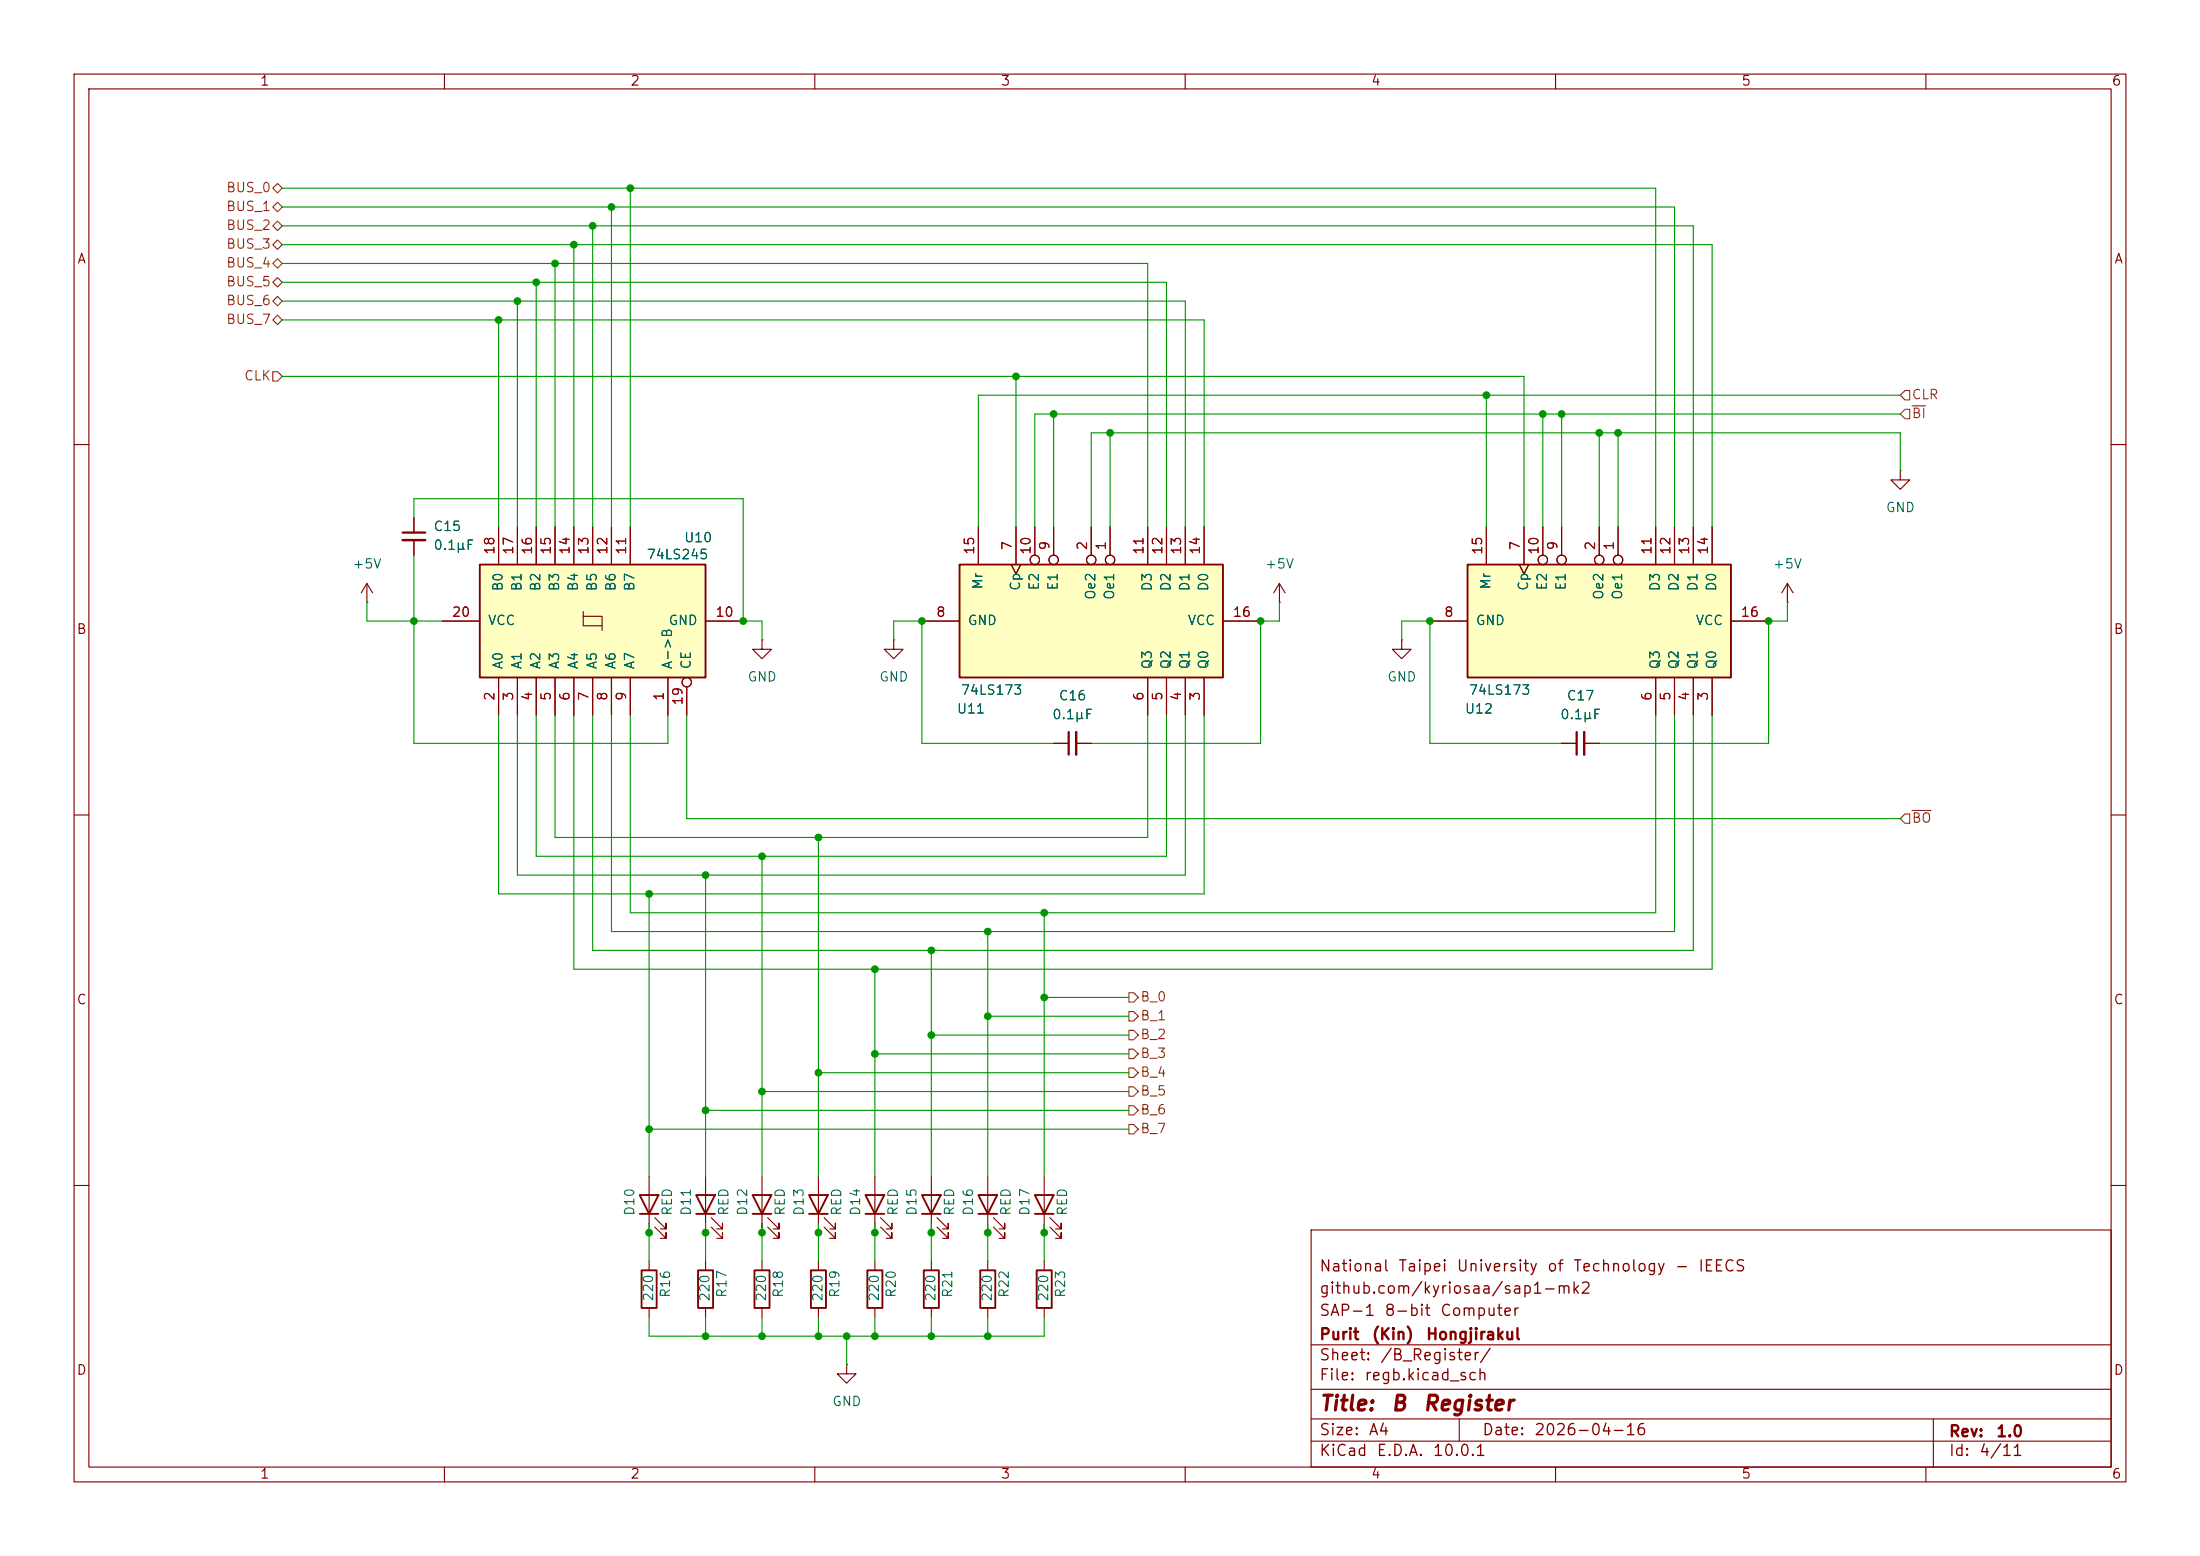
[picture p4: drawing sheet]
<svg xmlns="http://www.w3.org/2000/svg" width="297mm" height="210mm" viewBox="0 0 297 210" stroke-linecap="round" stroke-linejoin="round" font-family="sans-serif">
<g fill="none" stroke="#840000" stroke-width=".15">
<path d="M10 10h277v190h-277zM12 12h273v186h-273zM60 10v2M110 10v2M160 10v2M210 10v2M260 10v2M10 60h2M285 60h2M10 110h2M285 110h2M10 160h2"/>
<path d="M177 166h108v32h-108zM285 160h2M60 198v2M110 198v2M160 198v2M177 194.5h108M177 191.5h108M177 187.5h108M177 181.5h108M197 191.5v3M210 198v2M260 198v2"/>
<path d="M261 191.5v6.5"/>
</g>
<path d="M198.1 76.2h35.6v15.2h-35.6z" fill="#ffffc2"/>
<path d="M198.1 76.2h35.6v15.2h-35.6zM140 171.5h2v5h-2z" fill="none" stroke="#840000" stroke-width=".25"/>
<g fill="none" stroke="#840000" stroke-width=".15">
<path d="M172.7 78.7l-.7 1.3M172.7 78.7l.8 1.3M172.7 78.7v2.6M200.7 71.1v5.1M205.1 76.2l.6 1.3 .7-1.3M205.7 71.1v5.1M208.3 71.1v3.8M210.8 71.1v3.8M215.9 71.1v3.8M218.4 71.1v3.8M223.5 71.1v5.1M226.1 71.1v5.1"/>
<path d="M228.6 71.1v5.1M231.1 71.1v5.1M172.7 81.3h.1M193 83.8h5.1M223.5 91.4v5.1M226.1 91.4v5.1M228.6 91.4v5.1M231.1 91.4v5.1M233.7 83.8h5.1M210.8 100.3h2.1M213.9 100.3h2M141 170.2v1.3"/>
<path d="M141 176.5v1.3"/>
<circle cx="208.3" cy="75.6" r=".63"/>
<circle cx="210.8" cy="75.6" r=".63"/>
<circle cx="215.9" cy="75.6" r=".63"/>
<circle cx="218.4" cy="75.6" r=".63"/>
</g>
<path d="M212.9 98.8v3.1" fill="none" stroke="#840000" stroke-width=".3"/>
<path d="M213.9 98.8v3.1" fill="none" stroke="#840000" stroke-width=".33"/>
<path d="M64.8 76.2h30.4v15.2h-30.4z" fill="#ffffc2"/>
<g fill="none" stroke="#840000" stroke-width=".15">
<path d="M67.3 71.1v5.1M69.8 71.1v5.1M72.4 71.1v5.1M74.9 71.1v5.1M77.5 71.1v5.1M80 71.1v5.1M82.5 71.1v5.1M85.1 71.1v5.1M59.7 83.8h5.1M67.3 91.4v5.1M69.8 91.4v5.1M72.4 91.4v5.1"/>
<path d="M74.9 91.4v5.1M77.5 91.4v5.1M78.7 82.6v.6h2.6v1.9M78.7 83.2v1.3h2.6M80 91.4v5.1M82.5 91.4v5.1M85.1 91.4v5.1M90.2 91.4v5.1M92.7 92.7v3.8M95.2 83.8h5.1M120.6 86.4v1.2h1.3l-1.3 1.3-1.2-1.3h1.2M120.6 86.4h.1"/>
<path d="M142.2 100.3h2.1M145.3 100.3h2"/>
<circle cx="92.7" cy="92.1" r=".63"/>
</g>
<path d="M64.8 76.2h30.4v15.2h-30.4z" fill="none" stroke="#840000" stroke-width=".25"/>
<path d="M144.3 98.8v3.1" fill="none" stroke="#840000" stroke-width=".3"/>
<path d="M145.3 98.8v3.1" fill="none" stroke="#840000" stroke-width=".33"/>
<path d="M129.5 76.2h35.6v15.2h-35.6z" fill="#ffffc2"/>
<g fill="none" stroke="#840000" stroke-width=".25">
<path d="M129.5 76.2h35.6v15.2h-35.6zM86.4 161.3h2.5l-1.3 2.5zM86.4 163.8h2.5M86.6 171.5h2v5h-2zM94 161.3h2.5l-1.3 2.5zM94 163.8h2.5M94.2 171.5h2.1v5h-2.1zM101.6 161.3h2.5l-1.2 2.5zM101.6 163.8h2.5M101.9 171.5h2v5h-2zM109.2 161.3h2.6l-1.3 2.5zM109.2 163.8h2.6"/>
<path d="M109.5 171.5h2v5h-2zM116.8 161.3h2.6l-1.3 2.5zM116.8 163.8h2.6M117.1 171.5h2v5h-2zM124.5 161.3h2.5l-1.3 2.5zM124.5 163.8h2.5M124.7 171.5h2v5h-2zM132.1 161.3h2.5l-1.3 2.5zM132.1 163.8h2.5M132.3 171.5h2.1v5h-2.1zM139.7 161.3h2.5l-1.2 2.5zM139.7 163.8h2.5"/>
</g>
<g fill="none" stroke="#840000" stroke-width=".15">
<path d="M49.5 78.7l-.7 1.3M49.5 78.7l.8 1.3M49.5 78.7v2.6M55.9 69.9v2M55.9 72.9v2M67.3 71.1v5.1M69.8 71.1v5.1M72.4 71.1v5.1M74.9 71.1v5.1M77.5 71.1v5.1M80 71.1v5.1M82.5 71.1v5.1"/>
<path d="M85.1 71.1v5.1M132.1 71.1v5.1M136.5 76.2l.7 1.3 .6-1.3M137.2 71.1v5.1M139.7 71.1v3.8M142.2 71.1v3.8M147.3 71.1v3.8M149.9 71.1v3.8M154.9 71.1v5.1M157.5 71.1v5.1M160 71.1v5.1M162.6 71.1v5.1"/>
<path d="M200.7 71.1v5.1M205.1 76.2l.6 1.3 .7-1.3M205.7 71.1v5.1M208.3 71.1v3.8M210.8 71.1v3.8M215.9 71.1v3.8M218.4 71.1v3.8M223.5 71.1v5.1M226.1 71.1v5.1M228.6 71.1v5.1M231.1 71.1v5.1M241.3 78.7l-.8 1.3"/>
<path d="M241.3 78.7l.8 1.3M241.3 78.7v2.6M256.5 63.5v1.3h1.3l-1.3 1.2-1.2-1.2h1.2M256.5 63.5h.1M49.5 81.3h.1M59.7 83.8h5.1M67.3 91.4v5.1M69.8 91.4v5.1M72.4 91.4v5.1M74.9 91.4v5.1M77.5 91.4v5.1M80 91.4v5.1"/>
<path d="M82.5 91.4v5.1M85.1 91.4v5.1M90.2 91.4v5.1M92.7 92.7v3.8M95.2 83.8h5.1M102.9 86.4v1.2h1.2l-1.2 1.3-1.3-1.3h1.3M102.9 86.4h.1M124.5 83.8h5M154.9 91.4v5.1M157.5 91.4v5.1M160 91.4v5.1M162.6 91.4v5.1"/>
<path d="M165.1 83.8h5.1M189.2 86.4v1.2h1.3l-1.3 1.3-1.2-1.3h1.2M189.2 86.4h.1M193 83.8h5.1M223.5 91.4v5.1M226.1 91.4v5.1M228.6 91.4v5.1M231.1 91.4v5.1M233.7 83.8h5.1M241.3 81.3h.1M142.2 100.3h2.1M145.3 100.3h2"/>
<path d="M210.8 100.3h2.1M213.9 100.3h2M87.6 158.8v7.6M95.2 158.8v7.6M102.9 158.8v7.6M110.5 158.8v7.6M118.1 158.8v7.6M125.7 158.8v7.6M133.3 158.8v7.6M141 158.8v7.6M87.6 170.2v1.3M87.6 176.5v1.3"/>
<path d="M88.4 165.6l1.5 1.5v-.7v.7h-.7M88.4 164.3l1.5 1.6v-.8v.8h-.7M95.2 170.2v1.3M95.2 176.5v1.3M96 165.6l1.5 1.5v-.7v.7h-.7M96 164.3l1.5 1.6v-.8v.8h-.7M102.9 170.2v1.3M102.9 176.5v1.3M103.6 165.6l1.6 1.5v-.7v.7h-.8M103.6 164.3l1.6 1.6v-.8v.8h-.8M110.5 170.2v1.3M110.5 176.5v1.3"/>
<path d="M111.3 165.6l1.5 1.5v-.7v.7h-.8M111.3 164.3l1.5 1.6v-.8v.8h-.8M118.1 170.2v1.3M118.1 176.5v1.3M118.9 165.6l1.5 1.5v-.7v.7h-.8M118.9 164.3l1.5 1.6v-.8v.8h-.8M125.7 170.2v1.3M125.7 176.5v1.3M126.5 165.6l1.5 1.5v-.7v.7h-.7M126.5 164.3l1.5 1.6v-.8v.8h-.7M133.3 170.2v1.3M133.3 176.5v1.3"/>
<path d="M134.1 165.6l1.5 1.5v-.7v.7h-.7M134.1 164.3l1.5 1.6v-.8v.8h-.7M141.7 165.6l1.6 1.5v-.7v.7h-.8M141.7 164.3l1.6 1.6v-.8v.8h-.8M114.3 184.2v1.2h1.3l-1.3 1.3-1.3-1.3h1.3M114.3 184.2h.1"/>
<circle cx="139.7" cy="75.6" r=".63"/>
<circle cx="142.2" cy="75.6" r=".63"/>
<circle cx="147.3" cy="75.6" r=".63"/>
<circle cx="149.9" cy="75.6" r=".63"/>
<circle cx="208.3" cy="75.6" r=".63"/>
<circle cx="210.8" cy="75.6" r=".63"/>
<circle cx="215.9" cy="75.6" r=".63"/>
<circle cx="218.4" cy="75.6" r=".63"/>
<circle cx="92.7" cy="92.1" r=".63"/>
</g>
<path d="M54.4 71.9h3" fill="none" stroke="#840000" stroke-width=".3"/>
<path d="M54.4 72.9h3" fill="none" stroke="#840000" stroke-width=".33"/>
<g fill="none" stroke="#725600" stroke-width=".15">
<path d="M36.8 38.1l.7-.6 .6 .6-.6 .6zM36.8 33l.7-.6 .6 .6-.6 .7zM36.8 30.5l.7-.7 .6 .7-.6 .6zM36.8 35.6l.7-.7 .6 .7-.6 .6zM36.8 27.9l.7-.6 .6 .6-.6 .7zM36.8 25.4l.7-.6 .6 .6-.6 .6zM36.8 50.2h.7l.6 .6-.6 .6h-.7zM36.8 40.6l.7-.6 .6 .6-.6 .7zM37.5 42.5l.6 .7-.6 .6-.7-.6zM257.2 55.2h.6v1.3h-.6l-.7-.6zM257.2 52.7h.6v1.3h-.6l-.7-.7zM258.1 54.8h1.9"/>
<path d="M257.2 109.9h.6v1.2h-.6l-.7-.6zM258.1 109.4h2.6M152.4 136.5h.6l.7 .7-.7 .6h-.6zM152.4 139.1h.6l.7 .6-.7 .6h-.6zM152.4 134h.6l.7 .6-.7 .7h-.6zM152.4 146.7h.6l.7 .6-.7 .7h-.6zM152.4 149.2h.6l.7 .7-.7 .6h-.6zM152.4 144.1h.6l.7 .7-.7 .6h-.6zM152.4 141.6h.6l.7 .6-.7 .7h-.6zM152.4 151.8h.6l.7 .6-.7 .6h-.6z"/>
</g>
<g fill="none" stroke="#009600" stroke-width=".15">
<path d="M38.1 25.4h185.4v45.7M38.1 27.9h188v43.2M38.1 30.5h190.5v40.6M38.1 35.6h116.8v35.5M38.1 38.1h119.4v33M38.1 33h193v38.1M72.4 38.1v33M74.9 35.6v35.5M77.5 33v38.1M80 30.5v40.6M82.5 27.9v43.2M85.1 25.4v45.7"/>
<path d="M38.1 43.2h124.5v27.9M38.1 40.6h121.9v30.5M38.1 50.8h167.6v20.3M67.3 43.2v27.9M69.8 40.6v30.5M137.2 50.8v20.3M142.2 55.9v15.2M149.9 58.4v12.7M200.7 53.3v17.8M208.3 55.9v15.2M210.8 55.9v15.2M215.9 58.4v12.7"/>
<path d="M218.4 58.4v12.7M256.5 55.9h-116.8v15.2M256.5 53.3h-124.4v17.8M55.9 74.9v25.4h34.3v-3.8M55.9 69.9v-2.6h44.4v16.5h2.6v2.6M256.5 63.5v-5.1h-109.2v12.7M49.5 81.3v2.5h10.2M67.3 96.5v24.2h95.3v-24.2M69.8 96.5v21.6h90.2v-21.6M72.4 96.5v19.1h85.1v-19.1M74.9 96.5v16.5h80v-16.5M77.5 96.5v34.3h153.6v-34.3"/>
<path d="M80 96.5v31.8h148.6v-31.8M82.5 96.5v29.2h143.6v-29.2M85.1 96.5v26.7h138.4v-26.7M92.7 96.5v14h163.8M120.6 86.4v-2.6h3.9v16.5h17.7M172.7 81.3v2.5h-2.5v16.5h-22.9M189.2 86.4v-2.6h3.8v16.5h17.8M241.3 81.3v2.5h-2.5v16.5h-22.9M95.2 118.1v40.7M102.9 115.6v43.2M110.5 113v45.8M87.6 120.7v38.1"/>
<path d="M118.1 130.8v28M125.7 128.3v30.5M125.7 139.7h26.7M133.3 125.7v33.1M133.3 137.2h19.1M141 123.2v35.6M141 134.6h11.4M87.6 152.4h64.8M95.2 149.9h57.2M102.9 147.3h49.5M110.5 144.8h41.9M118.1 142.2h34.3"/>
<path d="M87.6 177.8v2.5h53.4v-2.5M87.6 165.1v5.1M95.2 165.1v5.1M95.2 177.8v2.5M102.9 165.1v5.1M102.9 177.8v2.5M110.5 165.1v5.1M110.5 177.8v2.5M118.1 165.1v5.1M118.1 177.8v2.5M125.7 165.1v5.1M125.7 177.8v2.5"/>
<path d="M133.3 165.1v5.1M133.3 177.8v2.5M141 165.1v5.1M114.3 180.3v3.9"/>
</g>
<g fill="#009600" stroke="#009600" stroke-width=".14">
<circle cx="85.1" cy="25.4" r=".46"/>
<circle cx="82.5" cy="27.9" r=".46"/>
<circle cx="137.2" cy="50.8" r=".46"/>
<circle cx="69.8" cy="40.6" r=".46"/>
<circle cx="72.4" cy="38.1" r=".46"/>
<circle cx="100.3" cy="83.8" r=".46"/>
<circle cx="124.5" cy="83.8" r=".46"/>
<circle cx="102.9" cy="115.6" r=".46"/>
<circle cx="110.5" cy="113" r=".46"/>
<circle cx="142.2" cy="55.9" r=".46"/>
<circle cx="149.9" cy="58.4" r=".46"/>
<circle cx="95.2" cy="118.1" r=".46"/>
<circle cx="55.9" cy="83.8" r=".46"/>
<circle cx="87.6" cy="120.7" r=".46"/>
<circle cx="208.3" cy="55.9" r=".46"/>
<circle cx="210.8" cy="55.9" r=".46"/>
<circle cx="200.7" cy="53.3" r=".46"/>
<circle cx="215.9" cy="58.4" r=".46"/>
<circle cx="218.4" cy="58.4" r=".46"/>
<circle cx="238.8" cy="83.8" r=".46"/>
<circle cx="77.5" cy="33" r=".46"/>
<circle cx="74.9" cy="35.6" r=".46"/>
<circle cx="80" cy="30.5" r=".46"/>
<circle cx="67.3" cy="43.2" r=".46"/>
<circle cx="102.9" cy="147.3" r=".46"/>
<circle cx="87.6" cy="152.4" r=".46"/>
<circle cx="95.2" cy="149.9" r=".46"/>
<circle cx="118.1" cy="180.3" r=".46"/>
<circle cx="87.6" cy="166.4" r=".46"/>
<circle cx="110.5" cy="166.4" r=".46"/>
<circle cx="95.2" cy="166.4" r=".46"/>
<circle cx="118.1" cy="166.4" r=".46"/>
<circle cx="125.7" cy="139.7" r=".46"/>
<circle cx="125.7" cy="128.3" r=".46"/>
<circle cx="118.1" cy="142.2" r=".46"/>
<circle cx="118.1" cy="130.8" r=".46"/>
<circle cx="95.2" cy="180.3" r=".46"/>
<circle cx="133.3" cy="137.2" r=".46"/>
<circle cx="141" cy="123.2" r=".46"/>
<circle cx="133.3" cy="125.7" r=".46"/>
<circle cx="193" cy="83.8" r=".46"/>
<circle cx="170.2" cy="83.8" r=".46"/>
<circle cx="141" cy="134.6" r=".46"/>
<circle cx="110.5" cy="144.8" r=".46"/>
<circle cx="114.3" cy="180.3" r=".46"/>
<circle cx="102.9" cy="180.3" r=".46"/>
<circle cx="110.5" cy="180.3" r=".46"/>
<circle cx="102.9" cy="166.4" r=".46"/>
<circle cx="133.3" cy="180.3" r=".46"/>
<circle cx="141" cy="166.4" r=".46"/>
<circle cx="133.3" cy="166.4" r=".46"/>
<circle cx="125.7" cy="180.3" r=".46"/>
<circle cx="125.7" cy="166.4" r=".46"/>
</g>
<g font-size="2" fill="#840000">
<text x="178" y="190.9">Title:</text>
<text x="187.7" y="190.9">B</text>
<text x="192" y="190.9">Register</text>
</g>
<g font-size="1.5" fill="#840000">
<text x="178" y="172">National</text>
<text x="188.7" y="172">Taipei</text>
<text x="196.5" y="172">University</text>
<text x="208.8" y="172">of</text>
<text x="212.3" y="172">Technology</text>
<text x="226" y="172">-</text>
<text x="229.2" y="172">IEECS</text>
<text x="178" y="178">SAP-1</text>
<text x="178" y="175">github.com/kyriosaa/sap1-mk2</text>
<text x="186.8" y="178">8-bit</text>
<text x="194.3" y="178">Computer</text>
<text x="178" y="184">Sheet:</text>
<text x="178" y="181.2">Purit</text>
<text x="185.1" y="181.2">(Kin)</text>
<text x="186.2" y="184">/B_Register/</text>
<text x="192.4" y="181.2">Hongjirakul</text>
<text x="178" y="186.7">File:</text>
<text x="184.1" y="186.7">regb.kicad_sch</text>
<text x="178" y="196.9">KiCad</text>
<text x="178" y="194.1">Size:</text>
<text x="184.7" y="194.1">A4</text>
<text x="185.7" y="196.9">E.D.A.</text>
<text x="193.3" y="196.9">10.0.1</text>
<text x="200" y="194.1">Date:</text>
<text x="207" y="194.1">2026-04-16</text>
<text x="263" y="194.3">Rev:</text>
<text x="263" y="196.9">Id:</text>
<text x="267.1" y="196.9">4/11</text>
<text x="269.4" y="194.3">1.0</text>
</g>
<g font-size="1.3" fill="#840000">
<text x="35" y="11.9">1</text>
<text x="85" y="11.9">2</text>
<text x="135" y="11.9">3</text>
<text x="185" y="11.9">4</text>
<text x="235" y="11.9">5</text>
<text x="285" y="11.9">6</text>
<text x="10.3" y="35.9">A</text>
<text x="285.3" y="35.9">A</text>
<text x="10.3" y="85.9">B</text>
<text x="285.3" y="85.9">B</text>
<text x="10.3" y="135.9">C</text>
<text x="285.3" y="135.9">C</text>
<text x="10.3" y="185.9">D</text>
<text x="285.3" y="185.9">D</text>
<text x="35" y="199.9">1</text>
<text x="85" y="199.9">2</text>
<text x="135" y="199.9">3</text>
<text x="185" y="199.9">4</text>
<text x="235" y="199.9">5</text>
<text x="285" y="199.9">6</text>
</g>
<g font-size="1.3" fill="#725600">
<text x="30.4" y="28.8">BUS_1</text>
<text x="30.4" y="26.3">BUS_0</text>
<text x="30.4" y="33.9">BUS_3</text>
<text x="30.4" y="31.3">BUS_2</text>
<text x="30.4" y="41.5">BUS_6</text>
<text x="30.4" y="39">BUS_5</text>
<text x="30.4" y="36.4">BUS_4</text>
<text x="30.4" y="44">BUS_7</text>
<text x="32.9" y="51.7">CLK</text>
<text x="258" y="56.7">BI</text>
<text x="258" y="54.2">CLR</text>
<text x="258" y="111.4">BO</text>
<text x="153.9" y="135.5">B_0</text>
<text x="153.9" y="143.1">B_3</text>
<text x="153.9" y="138">B_1</text>
<text x="153.9" y="140.6">B_2</text>
<text x="153.9" y="148.2">B_5</text>
<text x="153.9" y="145.6">B_4</text>
<text x="153.9" y="150.7">B_6</text>
<text x="153.9" y="153.3">B_7</text>
</g>
<g font-size="1.3" fill="#006464">
<text x="58.4" y="72">C15</text>
<text x="254.5" y="69.4">GND</text>
<text x="47.5" y="77.1">+5V</text>
<text x="58.4" y="74.5">0.1μF</text>
<text x="87.2" y="75.8">74LS245</text>
<text x="92.3" y="73.5">U10</text>
<text x="170.7" y="77.1">+5V</text>
<text x="239.3" y="77.1">+5V</text>
<text x="68.2" y="79.9" transform="rotate(-90 68.2 79.9)">B0</text>
<text x="70.7" y="79.9" transform="rotate(-90 70.7 79.9)">B1</text>
<text x="73.3" y="79.9" transform="rotate(-90 73.3 79.9)">B2</text>
<text x="75.8" y="79.9" transform="rotate(-90 75.8 79.9)">B3</text>
<text x="78.3" y="79.9" transform="rotate(-90 78.3 79.9)">B4</text>
<text x="80.9" y="79.9" transform="rotate(-90 80.9 79.9)">B5</text>
<text x="83.4" y="79.9" transform="rotate(-90 83.4 79.9)">B6</text>
<text x="86" y="79.9" transform="rotate(-90 86 79.9)">B7</text>
<text x="132.9" y="79.7" transform="rotate(-90 132.9 79.7)">Mr</text>
<text x="138" y="79.8" transform="rotate(-90 138 79.8)">Cp</text>
<text x="140.6" y="79.8" transform="rotate(-90 140.6 79.8)">E2</text>
<text x="143.1" y="79.8" transform="rotate(-90 143.1 79.8)">E1</text>
<text x="148.2" y="81" transform="rotate(-90 148.2 81)">Oe2</text>
<text x="150.7" y="81" transform="rotate(-90 150.7 81)">Oe1</text>
<text x="155.8" y="79.9" transform="rotate(-90 155.8 79.9)">D3</text>
<text x="158.3" y="79.9" transform="rotate(-90 158.3 79.9)">D2</text>
<text x="160.9" y="79.9" transform="rotate(-90 160.9 79.9)">D1</text>
<text x="163.4" y="79.9" transform="rotate(-90 163.4 79.9)">D0</text>
<text x="201.5" y="79.7" transform="rotate(-90 201.5 79.7)">Mr</text>
<text x="206.6" y="79.8" transform="rotate(-90 206.6 79.8)">Cp</text>
<text x="209.1" y="79.8" transform="rotate(-90 209.1 79.8)">E2</text>
<text x="211.7" y="79.8" transform="rotate(-90 211.7 79.8)">E1</text>
<text x="216.8" y="81" transform="rotate(-90 216.8 81)">Oe2</text>
<text x="219.3" y="81" transform="rotate(-90 219.3 81)">Oe1</text>
<text x="224.4" y="79.9" transform="rotate(-90 224.4 79.9)">D3</text>
<text x="226.9" y="79.9" transform="rotate(-90 226.9 79.9)">D2</text>
<text x="229.5" y="79.9" transform="rotate(-90 229.5 79.9)">D1</text>
<text x="232" y="79.9" transform="rotate(-90 232 79.9)">D0</text>
<text x="65.8" y="84.7">VCC</text>
<text x="90.2" y="84.7">GND</text>
<text x="130.6" y="84.7">GND</text>
<text x="160.3" y="84.7">VCC</text>
<text x="199.1" y="84.7">GND</text>
<text x="228.8" y="84.7">VCC</text>
<text x="68.2" y="90.4" transform="rotate(-90 68.2 90.4)">A0</text>
<text x="70.7" y="90.4" transform="rotate(-90 70.7 90.4)">A1</text>
<text x="73.3" y="90.4" transform="rotate(-90 73.3 90.4)">A2</text>
<text x="75.8" y="90.4" transform="rotate(-90 75.8 90.4)">A3</text>
<text x="78.3" y="90.4" transform="rotate(-90 78.3 90.4)">A4</text>
<text x="80.9" y="90.4" transform="rotate(-90 80.9 90.4)">A5</text>
<text x="83.4" y="90.4" transform="rotate(-90 83.4 90.4)">A6</text>
<text x="86" y="90.4" transform="rotate(-90 86 90.4)">A7</text>
<text x="91" y="90.4" transform="rotate(-90 91 90.4)">A-&gt;B</text>
<text x="93.6" y="90.4" transform="rotate(-90 93.6 90.4)">CE</text>
<text x="100.8" y="92.3">GND</text>
<text x="118.6" y="92.3">GND</text>
<text x="129.6" y="94.1">74LS173</text>
<text x="142.8" y="94.8">C16</text>
<text x="155.8" y="90.4" transform="rotate(-90 155.8 90.4)">Q3</text>
<text x="158.3" y="90.4" transform="rotate(-90 158.3 90.4)">Q2</text>
<text x="160.9" y="90.4" transform="rotate(-90 160.9 90.4)">Q1</text>
<text x="163.4" y="90.4" transform="rotate(-90 163.4 90.4)">Q0</text>
<text x="187.2" y="92.3">GND</text>
<text x="198.2" y="94.1">74LS173</text>
<text x="211.4" y="94.8">C17</text>
<text x="224.4" y="90.4" transform="rotate(-90 224.4 90.4)">Q3</text>
<text x="226.9" y="90.4" transform="rotate(-90 226.9 90.4)">Q2</text>
<text x="229.5" y="90.4" transform="rotate(-90 229.5 90.4)">Q1</text>
<text x="232" y="90.4" transform="rotate(-90 232 90.4)">Q0</text>
<text x="129.1" y="96.6">U11</text>
<text x="142" y="97.4">0.1μF</text>
<text x="197.7" y="96.6">U12</text>
<text x="210.5" y="97.4">0.1μF</text>
<text x="86" y="164.2" transform="rotate(-90 86 164.2)">D10</text>
<text x="91" y="164.2" transform="rotate(-90 91 164.2)">RED</text>
<text x="93.6" y="164.2" transform="rotate(-90 93.6 164.2)">D11</text>
<text x="98.7" y="164.2" transform="rotate(-90 98.7 164.2)">RED</text>
<text x="101.2" y="164.2" transform="rotate(-90 101.2 164.2)">D12</text>
<text x="106.3" y="164.2" transform="rotate(-90 106.3 164.2)">RED</text>
<text x="108.8" y="164.2" transform="rotate(-90 108.8 164.2)">D13</text>
<text x="113.9" y="164.2" transform="rotate(-90 113.9 164.2)">RED</text>
<text x="116.4" y="164.2" transform="rotate(-90 116.4 164.2)">D14</text>
<text x="121.5" y="164.2" transform="rotate(-90 121.5 164.2)">RED</text>
<text x="124.1" y="164.2" transform="rotate(-90 124.1 164.2)">D15</text>
<text x="129.1" y="164.2" transform="rotate(-90 129.1 164.2)">RED</text>
<text x="131.7" y="164.2" transform="rotate(-90 131.7 164.2)">D16</text>
<text x="136.8" y="164.2" transform="rotate(-90 136.8 164.2)">RED</text>
<text x="139.3" y="164.2" transform="rotate(-90 139.3 164.2)">D17</text>
<text x="144.4" y="164.2" transform="rotate(-90 144.4 164.2)">RED</text>
<text x="88.5" y="175.8" transform="rotate(-90 88.5 175.8)">220</text>
<text x="90.8" y="175.3" transform="rotate(-90 90.8 175.3)">R16</text>
<text x="96.1" y="175.8" transform="rotate(-90 96.1 175.8)">220</text>
<text x="98.4" y="175.3" transform="rotate(-90 98.4 175.3)">R17</text>
<text x="103.7" y="175.8" transform="rotate(-90 103.7 175.8)">220</text>
<text x="106" y="175.3" transform="rotate(-90 106 175.3)">R18</text>
<text x="111.4" y="175.8" transform="rotate(-90 111.4 175.8)">220</text>
<text x="113.6" y="175.3" transform="rotate(-90 113.6 175.3)">R19</text>
<text x="119" y="175.8" transform="rotate(-90 119 175.8)">220</text>
<text x="121.3" y="175.3" transform="rotate(-90 121.3 175.3)">R20</text>
<text x="126.6" y="175.8" transform="rotate(-90 126.6 175.8)">220</text>
<text x="128.9" y="175.3" transform="rotate(-90 128.9 175.3)">R21</text>
<text x="134.2" y="175.8" transform="rotate(-90 134.2 175.8)">220</text>
<text x="136.5" y="175.3" transform="rotate(-90 136.5 175.3)">R22</text>
<text x="141.8" y="175.8" transform="rotate(-90 141.8 175.8)">220</text>
<text x="144.1" y="175.3" transform="rotate(-90 144.1 175.3)">R23</text>
<text x="112.3" y="190.1">GND</text>
</g>
<g font-size="1.3" fill="#a90000">
<text x="67.1" y="75" transform="rotate(-90 67.1 75)">18</text>
<text x="69.6" y="75" transform="rotate(-90 69.6 75)">17</text>
<text x="72.1" y="75" transform="rotate(-90 72.1 75)">16</text>
<text x="74.7" y="75" transform="rotate(-90 74.7 75)">15</text>
<text x="77.2" y="75" transform="rotate(-90 77.2 75)">14</text>
<text x="79.8" y="75" transform="rotate(-90 79.8 75)">13</text>
<text x="82.3" y="75" transform="rotate(-90 82.3 75)">12</text>
<text x="84.8" y="75" transform="rotate(-90 84.8 75)">11</text>
<text x="131.8" y="75" transform="rotate(-90 131.8 75)">15</text>
<text x="136.9" y="74.4" transform="rotate(-90 136.9 74.4)">7</text>
<text x="139.4" y="75" transform="rotate(-90 139.4 75)">10</text>
<text x="142" y="74.4" transform="rotate(-90 142 74.4)">9</text>
<text x="147.1" y="74.4" transform="rotate(-90 147.1 74.4)">2</text>
<text x="149.6" y="74.4" transform="rotate(-90 149.6 74.4)">1</text>
<text x="154.7" y="75" transform="rotate(-90 154.7 75)">11</text>
<text x="157.2" y="75" transform="rotate(-90 157.2 75)">12</text>
<text x="159.8" y="75" transform="rotate(-90 159.8 75)">13</text>
<text x="162.3" y="75" transform="rotate(-90 162.3 75)">14</text>
<text x="200.4" y="75" transform="rotate(-90 200.4 75)">15</text>
<text x="205.5" y="74.4" transform="rotate(-90 205.5 74.4)">7</text>
<text x="208" y="75" transform="rotate(-90 208 75)">10</text>
<text x="210.6" y="74.4" transform="rotate(-90 210.6 74.4)">9</text>
<text x="215.6" y="74.4" transform="rotate(-90 215.6 74.4)">2</text>
<text x="218.2" y="74.4" transform="rotate(-90 218.2 74.4)">1</text>
<text x="223.3" y="75" transform="rotate(-90 223.3 75)">11</text>
<text x="225.8" y="75" transform="rotate(-90 225.8 75)">12</text>
<text x="228.3" y="75" transform="rotate(-90 228.3 75)">13</text>
<text x="230.9" y="75" transform="rotate(-90 230.9 75)">14</text>
<text x="60.9" y="83.6">20</text>
<text x="96.5" y="83.6">10</text>
<text x="126.3" y="83.6">8</text>
<text x="166.3" y="83.6">16</text>
<text x="194.9" y="83.6">8</text>
<text x="234.9" y="83.6">16</text>
<text x="67.1" y="94.7" transform="rotate(-90 67.1 94.7)">2</text>
<text x="69.6" y="94.7" transform="rotate(-90 69.6 94.7)">3</text>
<text x="72.1" y="94.7" transform="rotate(-90 72.1 94.7)">4</text>
<text x="74.7" y="94.7" transform="rotate(-90 74.7 94.7)">5</text>
<text x="77.2" y="94.7" transform="rotate(-90 77.2 94.7)">6</text>
<text x="79.8" y="94.7" transform="rotate(-90 79.8 94.7)">7</text>
<text x="82.3" y="94.7" transform="rotate(-90 82.3 94.7)">8</text>
<text x="84.8" y="94.7" transform="rotate(-90 84.8 94.7)">9</text>
<text x="89.9" y="94.7" transform="rotate(-90 89.9 94.7)">1</text>
<text x="92.5" y="95.3" transform="rotate(-90 92.5 95.3)">19</text>
<text x="154.7" y="94.7" transform="rotate(-90 154.7 94.7)">6</text>
<text x="157.2" y="94.7" transform="rotate(-90 157.2 94.7)">5</text>
<text x="159.8" y="94.7" transform="rotate(-90 159.8 94.7)">4</text>
<text x="162.3" y="94.7" transform="rotate(-90 162.3 94.7)">3</text>
<text x="223.3" y="94.7" transform="rotate(-90 223.3 94.7)">6</text>
<text x="225.8" y="94.7" transform="rotate(-90 225.8 94.7)">5</text>
<text x="228.3" y="94.7" transform="rotate(-90 228.3 94.7)">4</text>
<text x="230.9" y="94.7" transform="rotate(-90 230.9 94.7)">3</text>
</g>
</svg>
